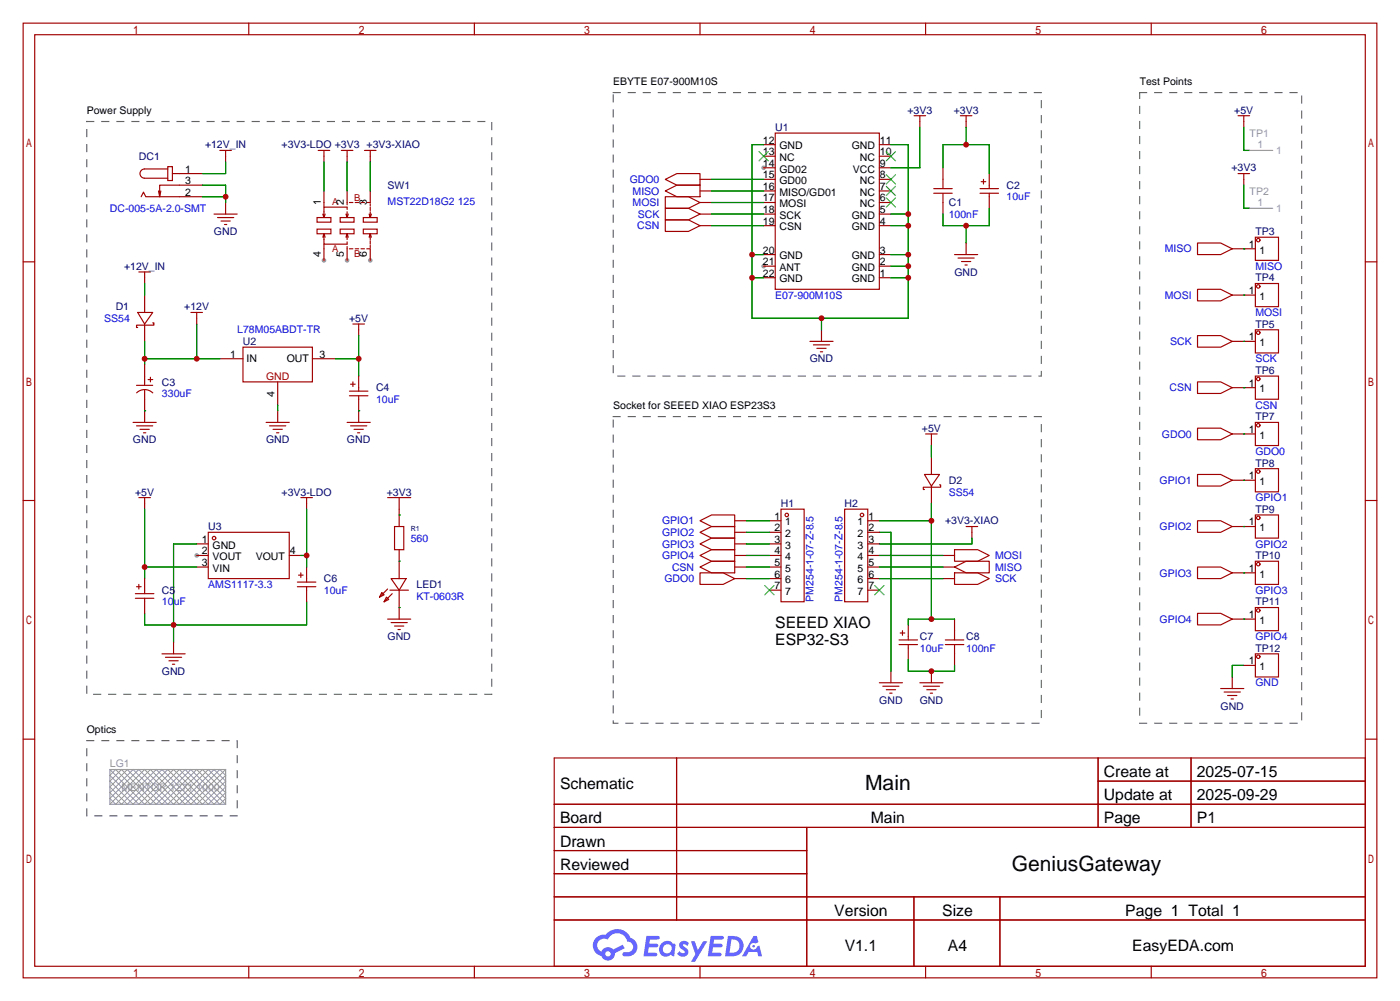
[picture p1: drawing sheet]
<svg xmlns="http://www.w3.org/2000/svg" width="307mm" height="220mm" viewBox="0 0 307 220" stroke-linecap="round" stroke-linejoin="round" font-family="sans-serif">
<g fill="#999">
<circle cx="167.6" cy="36.8" r=".51"/>
<circle cx="167.6" cy="58.4" r=".51"/>
<circle cx="43.2" cy="121.9" r=".51"/>
<circle cx="71.1" cy="57.1" r=".51"/>
<circle cx="76.2" cy="57.1" r=".51"/>
<circle cx="81.3" cy="57.1" r=".51"/>
</g>
<g fill="none" stroke="#a10000" stroke-width=".25">
<path d="M5.1 5.1h297.2v209.5h-297.2zM7.6 7.6h292.1v204.5h-292.1zM54.6 5.1v2.5M104.1 5.1v2.5M153.7 5.1v2.5M203.2 5.1v2.5M252.7 5.1v2.5M5.1 57.5h2.5M299.7 57.5h2.6M5.1 109.9h2.5M299.7 109.9h2.6M5.1 162.2h2.5"/>
<path d="M121.7 166.4h178v45.7h-178zM121.7 176.5h178M148.5 166.4v35.5M241.1 166.4v15.2M241.1 171.4h58.6M261.5 166.4v15.2M299.7 162.2h2.6M121.7 181.6h178M121.7 186.7h55.4M121.7 196.8h178M121.7 191.8h55.4M177.1 181.6v30.5"/>
<path d="M200.6 196.8v15.3M219.5 196.8v15.3M54.6 212.1v2.5M104.1 212.1v2.5M121.7 201.9h178M153.7 212.1v2.5M203.2 212.1v2.5M252.7 212.1v2.5"/>
</g>
<g fill="#5487ff">
<path d="M149.4 206.8a1.3 1.3 0 0 1 1.8 .3l-.4 .6a.54 .54 0 0 0-.9-.3l.2 .3a1.28 1.28 0 0 1 .7 2 1.53 1.53 0 0 1-2.1-.3l.5-.6 .8 .4a.31 .31 0 0 0 .3-.2 .31 .31 0 0 0-.3-.4 1.12 1.12 0 0 1-.6-1.8z"/>
<path d="M151.7 206.6h.8l.7 2 1.2-2h.9l-2.7 4.5h-.9l1-1.6z"/>
<path d="M141.9 205.4h2.3a.46 .46 0 0 1 .5 .1 .46 .46 0 0 1 .1 .5l-.4 .2h-1.7l-.2 .9h1.7a.4 .4 0 0 1 .3 .5 .4 .4 0 0 1-.4 .3h-1.7l-.1 1.2h1.3a.46 .46 0 0 1 .5 .1 .46 .46 0 0 1 .1 .5l-.3 .2h-2.6z"/>
<path d="M156 205.4h2.3a.47 .47 0 0 1 .5 .1 .47 .47 0 0 1 .1 .5l-.4 .2h-1.7l-.1 .9h1.6a.4 .4 0 0 1 .3 .5 .4 .4 0 0 1-.4 .3h-1.7l-.1 1.2h1.3a.46 .46 0 0 1 .5 .1 .46 .46 0 0 1 .2 .5l-.4 .2h-2.6z"/>
<path d="M165.4 205.4h.7l.4 1.4-.6 .3a.75 .75 0 0 0-1.2 .3 .75 .75 0 0 0 .5 1.1 .75 .75 0 0 0 1-.7l.5-.3 .6 2.4h-.8l-.3-1h-1.8l-.6 1h-.9z"/>
<path d="M159.8 205.4l-.6 4.5h1.4a2.27 2.27 0 0 0 2.6-2.3 2.27 2.27 0 0 0-2.7-2.2zM160.6 206.2a1.5 1.5 0 0 1 1.8 1.5 1.5 1.5 0 0 1-2 1.4h-.2z"/>
<path d="M145.2 207.1a1.6 1.6 0 0 0-.3 2.2 1.6 1.6 0 0 0 2.3 .2l.8 .4 .3-2.5-.2-.2-.4-.1a1.58 1.58 0 0 0-2.5 0zM145.8 207.6a.98 .98 0 0 1 1.6 .4 .98 .98 0 0 1-1 1.3 .94 .94 0 0 1-.9-.7 .94 .94 0 0 1 .3-1z"/>
<path d="M130.9 205.8a2.37 2.37 0 0 0 1.1 4 1.54 1.54 0 0 0 1.8 1 1.54 1.54 0 0 0 1.2-1.6l2.2-1.1-.5-.7-2.1 1a1.57 1.57 0 0 0-2.6 .5 1.5 1.5 0 0 1-.7-2.1 1.5 1.5 0 0 1 2.2-.5 2.23 2.23 0 0 1 2.2-1.5 2.23 2.23 0 0 1 2 1.9 1.16 1.16 0 0 1 1.3 1.1 1.16 1.16 0 0 1-1.1 1.2h-.7a.47 .47 0 0 0-.6 .4 .47 .47 0 0 0 .5 .5 2.17 2.17 0 0 0 2.5-.9 2.17 2.17 0 0 0-.4-2.7l-.8-.4a3.2 3.2 0 0 0-5.4-.8l-1.1 .1zM132.9 209.4a.6 .6 0 0 1 1.2 0 .6 .6 0 0 1-1.2 0z"/>
<circle cx="165.4" cy="207.7" r=".28"/>
</g>
<g fill="none" stroke="#a10000" stroke-width=".25">
<path d="M36.8 36.6h1v3h-1zM36.8 37.1h-5.1a1.02 1.02 0 0 0-1 1 1.02 1.02 0 0 0 1 1h5.1M37.8 38.1h6.6M48.3 33h2.5M49.5 33v2.6M69.8 33h2.6M71.1 33v2.6M74.9 33h2.6M76.2 33v2.6M80 33h2.5M81.3 33v2.6M146 39.4l2.6-1.3h5.1v2.5h-5.1z"/>
<path d="M153.7 39.4h2.5M167.6 39.4h2.6M167.6 36.8h2.6M167.6 34.3h2.6M167.6 31.8h2.6M170.2 29.2h22.8v34.3h-22.8zM193 39.4h2.6M193 36.8h2.6M193 34.3h2.6M193 31.8h2.6M200.7 25.4h2.5M201.9 25.4v2.5"/>
<path d="M207 36.8v4.6M210.8 25.4h2.6M212.1 25.4v2.5M215.4 39.9h1M215.9 39.4v1M217.2 38.1v3.3M271.8 38.1h2.5M271.8 25.4h2.5M273 25.4v2.5M273 38.1v2.5M30.5 59.7h2.5M31 43.2l.5-1 .5 1h12.4"/>
<path d="M31.7 59.7v2.5M35.3 41.9l-.2 1.3M44.4 40.6h-9.3v2.6l-.3-1.3M47 47h5.1M47.8 47.8h3.5M48.5 48.5h2M49.3 49.3h.5M49.5 44.4v2.6M69.6 47.8h3v1h-3zM69.6 50.3h3v1h-3zM70.9 52.1l.2-.8v2.3h5.1v-.5M71.1 51.3l.3 .8"/>
<path d="M71.1 41.9v3.6M71.1 53.6v3.5M71.4 47l-.3 .8M74.7 47.8h3v1h-3zM74.7 50.3h3v1h-3zM75.9 52.1l.3-.8v1.3M76.2 46.5v1.3l-.3-.8M76.2 46v-.5h-5.1v2.3l-.2-.8M76.2 51.3l.3 .8M76.2 41.9v3.1M76.2 54.1v3M76.5 47l-.3 .8"/>
<path d="M76.7 44.4h.8M76.7 54.6h.8M78 44.4h.7M78 54.6h.7M79.2 44.4h.8M79.2 54.6h.8M79.8 47.8h3v1h-3zM79.8 50.3h3v1h-3zM80.5 54.6h.8v2.5M81 52.1l.3-.8v1.3M81.3 46.5v1.3l-.3-.8M81.3 41.9v2.5h-.8"/>
<path d="M81.3 51.3l.2 .8M81.3 44.7v.5M81.3 45.5v.7M81.3 52.8v.8M81.3 53.8v.6M81.5 47l-.2 .8M146 41.9l2.6-1.3h5.1v2.6h-5.1zM146 43.2h5.1l2.6 1.2-2.6 1.3h-5.1zM146 45.7h5.1l2.6 1.3-2.6 1.3h-5.1zM146 48.3h5.1l2.6 1.2-2.6 1.3h-5.1zM153.7 49.5h2.5M153.7 47h2.5"/>
<path d="M153.7 44.4h2.5M153.7 41.9h2.5M167.6 58.4h2.6M167.6 55.9h2.6M167.6 49.5h2.6M167.6 47h2.6M167.6 44.4h2.6M167.6 41.9h2.6M193 58.4h2.6M193 55.9h2.6M193 49.5h2.6M193 47h2.6"/>
<path d="M193 44.4h2.6M193 41.9h2.6M205 41.4h4M205 42.4h4M207 42.4v4.6M209.5 55.9h5.1M210.3 56.6h3.6M211.1 57.4h2M211.8 58.2h.5M212.1 53.3v2.6M215.1 41.4h4.1M215.1 42.4h4.1"/>
<path d="M217.2 42.4v3.3M262.9 53.3h5.1l2.5 1.3-2.5 1.3h-5.1zM270.5 54.6h5.1M275.6 52.1h5.1v5h-5.1zM30.2 68.6h3.3l-1.8 2.5zM31.7 64.8v3.8M31.7 71.1v3.8M33.5 70.9h.3v.5h-3.8v.5h.2M41.9 68.6h2.5M43.2 68.6v2.5M48.3 78.7h5M53.3 76.2h15.3v7.6h-15.3z"/>
<path d="M68.6 78.7h5.1M77.5 71.1h2.5M78.7 71.1v2.6M167.6 61h2.6M177.8 74.9h5.1M178.6 75.7h3.5M179.3 76.5h2.1M180.1 77.2h.5M180.3 72.4v2.5M193 61h2.6M262.9 63.5h5.1l2.5 1.3-2.5 1.2h-5.1zM262.9 73.7h5.1l2.5 1.2-2.5 1.3h-5.1z"/>
<path d="M270.5 74.9h5.1M270.5 64.8h5.1M275.6 62.2h5.1v5.1h-5.1zM275.6 72.4h5.1v5.1h-5.1zM29.2 92.7h5.1M30 93.5h3.5M30 84.6h3.5M30 86.2a2.54 2.54 0 0 1 3.5 0M30.7 94.2h2.1M31.5 95h.5M31.7 80v4.6M31.7 85.6v7.1"/>
<path d="M32.5 83.3h1M33 82.8v1M58.4 92.7h5.1M59.2 93.5h3.5M59.9 94.2h2.1M60.7 95h.5M61 83.8v5.1M61 90.2v2.5M76.2 92.7h5.1M76.7 85.9h4.1M76.7 86.9h4.1M77 84.3h1"/>
<path d="M77 93.5h3.5M77.5 83.8v1M77.7 94.2h2.1M78.5 95h.5M78.7 82.5v3.4M78.7 86.9v5.8M203.2 95.2h2.5M204.5 95.2v2.6M262.9 83.8h5.1l2.5 1.3-2.5 1.3h-5.1zM262.9 94h5.1l2.5 1.2-2.5 1.3h-5.1zM270.5 95.2h5.1M270.5 85.1h5.1"/>
<path d="M275.6 82.5h5.1v5.1h-5.1zM275.6 92.7h5.1v5.1h-5.1zM30.5 109.2h2.5M31.7 109.2v2.6M43.2 119.4h2.5M45.7 116.8h17.8v10.2h-17.8zM66 109.2h2.6M67.3 109.2v2.6M85.1 109.2h5.1M86.6 115.6h2v5h-2zM87.6 109.2v6.4M153.7 114.3l2.5-1.3h5.1v2.6h-5.1z"/>
<path d="M153.7 116.8l2.5-1.2h5.1v2.5h-5.1zM153.7 119.4l2.5-1.3h5.1v2.5h-5.1zM161.3 114.3h2.5M161.3 116.8h2.5M161.3 119.4h2.5M168.9 114.3h2.5M168.9 116.8h2.5M168.9 119.4h2.5M171.4 111.8h5.1v20.3h-5.1zM185.4 111.8h5.1v20.3h-5.1zM190.5 114.3h2.5M190.5 116.8h2.5"/>
<path d="M190.5 119.4h2.5M202.9 104.1h3.3l-1.7 2.6zM204.5 100.3v3.8M204.5 106.7v3.8M206.2 106.4h.3v.5h-3.8v.5h.2M212.1 115.6h2.5M213.4 115.6v2.5M262.9 104.1h5.1l2.5 1.3-2.5 1.3h-5.1zM262.9 114.3h5.1l2.5 1.3-2.5 1.2h-5.1zM270.5 115.6h5.1M270.5 105.4h5.1M275.6 102.9h5.1v5h-5.1z"/>
<path d="M275.6 113h5.1v5.1h-5.1zM29.7 130.3h4.1M29.7 131.3h4.1M30 128.8h1M30.5 128.3v1M31.7 127v3.3M31.7 131.3v3.3M43.2 121.9h2.5M43.2 124.5h2.5M63.5 121.9h2.5M65.3 127.8h4M65.3 128.8h4"/>
<path d="M65.5 126.2h1M66 125.7v1M67.3 124.5v3.3M67.3 128.8v3.3M83.8 130l.5 .6-1 .5zM84.8 131.1l.5 .5-1 .5zM85.1 135.9h5.1M85.1 129.3l-1.8 1.8M85.6 129.5h4.1M85.9 127h3.3l-1.6 2.5zM85.9 136.7h3.5M86.1 130.3l-1.8 1.8"/>
<path d="M86.6 137.4h2M87.4 138.2h.5M87.6 120.6v6.4M87.6 129.5v6.4M153.7 124.5l2.5-1.3h5.1v2.5h-5.1zM153.7 125.7h5l2.6 1.3-2.6 1.3h-5zM153.7 121.9l2.5-1.3h5.1v2.6h-5.1zM161.3 121.9h2.5M161.3 124.5h2.5M161.3 127h2.5M168.9 121.9h2.5M168.9 124.5h2.5"/>
<path d="M168.9 127h2.5M168.9 129.5h2.5M190.5 121.9h2.5M190.5 124.5h2.5M190.5 127h2.5M190.5 129.5h2.5M197.6 138.9h1M198.1 138.4v1M199.4 137.2v3.3M207 121.9h2.5M207 124.5h2.5M207 127h2.5"/>
<path d="M209.5 124.5l2.6-1.3h5.1v2.5h-5.1zM209.5 120.6h5.1l2.6 1.3-2.6 1.3h-5.1zM209.5 125.7h5.1l2.6 1.3-2.6 1.3h-5.1zM209.5 135.9v4.6M262.9 124.5h5.1l2.5 1.2-2.5 1.3h-5.1zM262.9 134.6h5.1l2.5 1.3-2.5 1.3h-5.1zM270.5 135.9h5.1M270.5 125.7h5.1M275.6 123.2h5.1v5.1h-5.1zM275.6 133.3h5.1v5.1h-5.1zM35.6 143.5h5M36.3 144.3h3.6"/>
<path d="M37.1 145h2M37.8 145.8h.6M38.1 141v2.5M193 149.9h5.1M193.8 150.6h3.6M194.6 151.4h2M195.3 152.1h.5M195.6 147.3v2.6M197.4 140.5h4M197.4 141.5h4M199.4 141.5v3.3M201.9 149.9h5.1"/>
<path d="M202.7 150.6h3.5M203.5 151.4h2M204.2 152.1h.5M204.5 147.3v2.6M207.5 140.5h4.1M207.5 141.5h4.1M209.5 141.5v4.5M268 151.1h5M268.7 151.9h3.6M269.5 152.7h2M270.3 153.4h.5M270.5 148.6v2.5"/>
<path d="M273 146h2.6M275.6 143.5h5.1v5.1h-5.1z"/>
<circle cx="276.2" cy="52.7" r=".38"/>
<circle cx="276.2" cy="62.9" r=".38"/>
<circle cx="276.2" cy="73" r=".38"/>
<circle cx="276.2" cy="93.3" r=".38"/>
<circle cx="276.2" cy="83.2" r=".38"/>
<circle cx="47" cy="118.1" r=".38"/>
<circle cx="172.7" cy="113" r=".38"/>
<circle cx="189.2" cy="113" r=".38"/>
<circle cx="276.2" cy="103.5" r=".38"/>
<circle cx="276.2" cy="113.7" r=".38"/>
<circle cx="276.2" cy="134" r=".38"/>
<circle cx="276.2" cy="123.8" r=".38"/>
<circle cx="276.2" cy="144.1" r=".38"/>
</g>
<g fill="none" stroke="#3c3" stroke-width=".25">
<path d="M166.6 33.3l2.1 2M168.7 33.3l-2.1 2M194.6 38.4l2 2M194.6 33.3l2 2M196.6 38.4l-2 2M196.6 33.3l-2 2M194.6 43.4l2 2.1M194.6 40.9l2 2M196.6 43.4l-2 2.1M196.6 40.9l-2 2M167.9 128.5l2 2.1M169.9 128.5l-2 2.1"/>
<path d="M192 128.5l2.1 2.1M194.1 128.5l-2.1 2.1"/>
</g>
<g fill="none" stroke="#008700" stroke-width=".25">
<path d="M49.5 35.6v2.5h-5.1M71.1 35.6v6.3M76.2 35.6v6.3M81.3 35.6v6.3M156.2 39.4h11.4M167.6 31.8h-2.5v38h34.3v-38h-3.8M201.9 27.9v8.9h-6.3M207 36.8v-5h10.2v6.3M212.1 27.9v3.9M273 27.9v5.1h1.3M44.4 40.6h5.1v3.8M44.4 43.2h5.1"/>
<path d="M156.2 49.5h11.4M156.2 47h11.4M156.2 41.9h11.4M156.2 44.4h11.4M165.1 55.9h2.5M195.6 49.5h3.8M195.6 58.4h3.8M195.6 55.9h3.8M195.6 47h3.8M212.1 49.5v3.8M217.2 45.7v3.8h-10.2v-2.5M273 54.6h.1"/>
<path d="M273 40.6v5.1h1.3M31.7 78.7h16.6M31.7 62.2v2.6M31.7 74.9v5.1M43.2 71.1v7.6M73.7 78.7h5M78.7 73.7v8.8M165.1 61h2.5M180.3 69.8v2.6M195.6 61h3.8M273 64.8h.1M273 74.9h.1"/>
<path d="M31.7 90.2h.1M61 88.9v1.3M78.7 90.2h.1M204.5 97.8v2.5M273 85.1h.1M273 95.2h.1M31.7 111.8v15.2M43.2 119.4h-5.1v21.6M67.3 111.8v12.7M87.6 113h.1M163.8 116.8h5.1M163.8 119.4h5.1"/>
<path d="M163.8 114.3h5.1M193 116.8h2.6v30.5M193 114.3h11.5M204.5 110.5v25.4M213.4 118.1v1.3h-20.4M273 105.4h.1M273 115.6h.1M31.7 124.5h11.5M66 121.9h1.3M67.3 132.1v5.1h-35.6v-2.6M87.6 133.3h.1M87.6 123.2h.1"/>
<path d="M163.8 124.5h5.1M163.8 127h5.1M163.8 121.9h5.1M193 124.5h14M193 127h14M193 121.9h14M209.5 135.9h-10.1v1.3M273 135.9h.1M273 125.7h.1M199.4 144.8v2.5h10.1v-1.3M273 146h-2.5v2.6"/>
</g>
<path d="M19 26.7h88.9v125.7h-88.9zM134.6 20.3h94v62.2h-94zM250.2 20.3h35.6v138.4h-35.6zM134.6 91.4h94v67.3h-94zM19 162.6h33.1v16.5h-33.1z" fill="none" stroke="#666" stroke-width=".25" stroke-dasharray="1.5 1.8"/>
<path d="M24.1 176.5l7.6-7.6 7.7 7.6 7.6-7.6 2.5 2.5-5.1 5.1-7.6-7.6-7.6 7.6-5.1-5.1 2.6-2.5 7.6 7.6 7.6-7.6 7.6 7.6M24.1 168.9l7.6 7.6 7.7-7.6 7.6 7.6 2.5-2.5-5.1-5.1-7.6 7.6-7.6-7.6-5.1 5.1 2.6 2.5 7.6-7.6 7.6 7.6 7.6-7.6M25.4 168.9l7.6 7.6 7.6-7.6 7.7 7.6 1.2-1.2-6.3-6.4-7.6 7.6-7.7-7.6-3.8 3.8 3.8 3.8 7.7-7.6 7.6 7.6 6.3-6.3-1.2-1.3-7.7 7.6-7.6-7.6-7.6 7.6-1.3-1.2 6.4-6.4 7.6 7.6 7.6-7.6 3.8 3.8-3.8 3.8-7.6-7.6-7.6 7.6-6.4-6.3z" fill="none" stroke="#999" stroke-width=".22"/>
<path d="M274.3 33h5.1M274.3 45.7h5.1M24.1 168.9h25.4v7.6h-25.4z" fill="none" stroke="#999" stroke-width=".25"/>
<g fill="#c00">
<circle cx="78.7" cy="78.7" r=".63"/>
<circle cx="49.5" cy="43.2" r=".63"/>
<circle cx="31.8" cy="78.7" r=".63"/>
<circle cx="43.2" cy="78.7" r=".63"/>
<circle cx="204.5" cy="147.3" r=".63"/>
<circle cx="204.5" cy="114.3" r=".63"/>
<circle cx="204.5" cy="135.9" r=".63"/>
<circle cx="31.8" cy="124.5" r=".63"/>
<circle cx="38.1" cy="137.2" r=".63"/>
<circle cx="212.1" cy="31.7" r=".63"/>
<circle cx="212.1" cy="49.5" r=".63"/>
<circle cx="199.4" cy="58.4" r=".63"/>
<circle cx="199.4" cy="61" r=".63"/>
<circle cx="199.4" cy="55.9" r=".63"/>
<circle cx="199.4" cy="49.5" r=".63"/>
<circle cx="199.4" cy="47" r=".63"/>
<circle cx="180.3" cy="69.8" r=".63"/>
<circle cx="165.1" cy="61" r=".63"/>
<circle cx="165.1" cy="55.9" r=".63"/>
<circle cx="67.3" cy="121.9" r=".63"/>
</g>
<g font-size="4.6">
<text x="189.9" y="173.5">Main</text>
<text x="222.1" y="191.3">GeniusGateway</text>
</g>
<g font-size="3.5">
<text x="170.2" y="137.7">SEEED XIAO</text>
<text x="170.2" y="141.5">ESP32-S3</text>
<text x="122.9" y="173.1">Schematic</text>
<text x="242.3" y="170.6">Create at</text>
<text x="262.7" y="170.6">2025-07-15</text>
<text x="242.3" y="175.7">Update at</text>
<text x="262.7" y="175.7">2025-09-29</text>
<text x="122.9" y="180.7">Board</text>
<text x="122.9" y="185.8">Drawn</text>
<text x="191.2" y="180.7">Main</text>
<text x="242.3" y="180.7">Page</text>
<text x="262.7" y="180.7">P1</text>
<text x="122.9" y="190.9">Reviewed</text>
<text x="183.1" y="201.1">Version</text>
<text x="206.8" y="201.1">Size</text>
<text x="247" y="201.1">Page 1 Total 1</text>
<text x="185.4" y="208.7">V1.1</text>
<text x="208.1" y="208.7">A4</text>
<text x="248.6" y="208.7">EasyEDA.com</text>
</g>
<g font-size="2.3">
<text x="134.6" y="18.6">EBYTE E07-900M10S</text>
<text x="250.2" y="18.6">Test Points</text>
<text x="19" y="24.9">Power Supply</text>
<text x="167.5" y="31.5">12</text>
<text x="167.5" y="34.1">13</text>
<text x="171.1" y="32.8">GND</text>
<text x="171.1" y="35.3">NC</text>
<text x="187" y="32.8">GND</text>
<text x="188.8" y="35.3">NC</text>
<text x="193.2" y="34.1">10</text>
<text x="193.2" y="31.5">11</text>
<text x="40.6" y="37.9">1</text>
<text x="40.6" y="40.4">3</text>
<text x="167.5" y="36.6">14</text>
<text x="167.5" y="39.1">15</text>
<text x="167.5" y="41.7">16</text>
<text x="171.1" y="37.9">GD02</text>
<text x="171.1" y="40.4">GD00</text>
<text x="187.2" y="37.9">VCC</text>
<text x="188.8" y="40.4">NC</text>
<text x="193.2" y="41.7">7</text>
<text x="193.2" y="39.1">8</text>
<text x="193.2" y="36.6">9</text>
<text x="40.6" y="43">2</text>
<text x="70.4" y="44.9" transform="rotate(-90 70.4 44.9)">1</text>
<text x="75.5" y="44.9" transform="rotate(-90 75.5 44.9)">2</text>
<text x="80.6" y="44.9" transform="rotate(-90 80.6 44.9)">3</text>
<text x="167.5" y="44.2">17</text>
<text x="167.5" y="46.8">18</text>
<text x="171.1" y="43">MISO/GD01</text>
<text x="171.1" y="45.5">MOSI</text>
<text x="188.8" y="45.5">NC</text>
<text x="188.8" y="43">NC</text>
<text x="193.2" y="46.8">5</text>
<text x="193.2" y="44.2">6</text>
<text x="167.5" y="49.3">19</text>
<text x="171.1" y="48">SCK</text>
<text x="171.1" y="50.6">CSN</text>
<text x="187" y="50.6">GND</text>
<text x="187" y="48">GND</text>
<text x="193.2" y="49.3">4</text>
<text x="70.4" y="56.4" transform="rotate(-90 70.4 56.4)">4</text>
<text x="75.5" y="56.4" transform="rotate(-90 75.5 56.4)">5</text>
<text x="80.6" y="56.4" transform="rotate(-90 80.6 56.4)">6</text>
<text x="167.5" y="55.7">20</text>
<text x="167.5" y="58.2">21</text>
<text x="171.1" y="56.9">GND</text>
<text x="171.1" y="59.5">ANT</text>
<text x="187" y="59.5">GND</text>
<text x="187" y="56.9">GND</text>
<text x="193.2" y="58.2">2</text>
<text x="193.2" y="55.7">3</text>
<text x="274.2" y="54.4">1</text>
<text x="276.5" y="55.7">1</text>
<text x="167.5" y="60.7">22</text>
<text x="171.1" y="62">GND</text>
<text x="187" y="62">GND</text>
<text x="193.2" y="60.7">1</text>
<text x="274.2" y="64.5">1</text>
<text x="276.5" y="65.8">1</text>
<text x="274.2" y="74.7">1</text>
<text x="276.5" y="76">1</text>
<text x="50.5" y="78.5">1</text>
<text x="54.1" y="79.5">IN</text>
<text x="62.9" y="79.5">OUT</text>
<text x="70.1" y="78.5">3</text>
<text x="60.2" y="87.1" transform="rotate(-90 60.2 87.1)">4</text>
<text x="134.6" y="89.7">Socket for SEEED XIAO ESP23S3</text>
<text x="274.2" y="84.9">1</text>
<text x="276.5" y="86.1">1</text>
<text x="274.2" y="95">1</text>
<text x="276.5" y="96.3">1</text>
<text x="274.2" y="105.2">1</text>
<text x="276.5" y="106.5">1</text>
<text x="44.3" y="119.2">1</text>
<text x="170" y="114.1">1</text>
<text x="170" y="116.6">2</text>
<text x="170" y="119.2">3</text>
<text x="172.4" y="115.3">1</text>
<text x="172.4" y="117.9">2</text>
<text x="188.3" y="115.3">1</text>
<text x="188.3" y="117.9">2</text>
<text x="190.6" y="114.1">1</text>
<text x="190.6" y="116.6">2</text>
<text x="190.6" y="119.2">3</text>
<text x="274.2" y="115.3">1</text>
<text x="276.5" y="116.6">1</text>
<text x="44.3" y="121.7">2</text>
<text x="44.3" y="124.2">3</text>
<text x="46.7" y="120.4">GND</text>
<text x="46.7" y="123">VOUT</text>
<text x="46.7" y="125.5">VIN</text>
<text x="56.1" y="123">VOUT</text>
<text x="63.6" y="121.7">4</text>
<text x="170" y="121.7">4</text>
<text x="170" y="124.2">5</text>
<text x="172.4" y="120.4">3</text>
<text x="172.4" y="123">4</text>
<text x="172.4" y="125.5">5</text>
<text x="188.3" y="120.4">3</text>
<text x="188.3" y="123">4</text>
<text x="188.3" y="125.5">5</text>
<text x="190.6" y="121.7">4</text>
<text x="190.6" y="124.2">5</text>
<text x="274.2" y="125.5">1</text>
<text x="170" y="126.8">6</text>
<text x="170" y="129.3">7</text>
<text x="172.4" y="128">6</text>
<text x="172.4" y="130.6">7</text>
<text x="188.3" y="128">6</text>
<text x="188.3" y="130.6">7</text>
<text x="190.6" y="126.8">6</text>
<text x="190.6" y="129.3">7</text>
<text x="276.5" y="126.8">1</text>
<text x="274.2" y="135.7">1</text>
<text x="276.5" y="136.9">1</text>
<text x="274.2" y="145.8">1</text>
<text x="276.5" y="147.1">1</text>
<text x="19" y="160.8">Optics</text>
</g>
<g font-size="2.3" fill="#000080">
<text x="170.2" y="28.7">U1</text>
<text x="199.2" y="24.9">+3V3</text>
<text x="209.4" y="24.9">+3V3</text>
<text x="271" y="24.9">+5V</text>
<text x="30.5" y="35.1">DC1</text>
<text x="45" y="32.6">+12V_IN</text>
<text x="61.8" y="32.6">+3V3-LDO +3V3 +3V3-XIAO</text>
<text x="85.1" y="41.4">SW1</text>
<text x="221" y="41.4">C2</text>
<text x="270.3" y="37.6">+3V3</text>
<text x="208.3" y="45.3">C1</text>
<text x="47" y="51.6">GND</text>
<text x="275.6" y="51.6">TP3</text>
<text x="27.2" y="59.2">+12V_IN</text>
<text x="209.5" y="60.5">GND</text>
<text x="275.6" y="61.8">TP4</text>
<text x="25.4" y="68.1">D1</text>
<text x="40.5" y="68.1">+12V</text>
<text x="76.7" y="70.7">+5V</text>
<text x="275.6" y="71.9">TP5</text>
<text x="53.3" y="75.7">U2</text>
<text x="177.8" y="79.5">GND</text>
<text x="275.6" y="82.1">TP6</text>
<text x="35.6" y="84.6">C3</text>
<text x="82.5" y="85.9">C4</text>
<text x="202.4" y="94.8">+5V</text>
<text x="275.6" y="92.2">TP7</text>
<text x="29.2" y="97.3">GND</text>
<text x="58.4" y="97.3">GND</text>
<text x="76.2" y="97.3">GND</text>
<text x="208.3" y="106.2">D2</text>
<text x="275.6" y="102.4">TP8</text>
<text x="29.7" y="108.8">+5V</text>
<text x="61.8" y="108.8">+3V3-LDO</text>
<text x="84.9" y="108.8">+3V3</text>
<text x="171.4" y="111.3">H1</text>
<text x="185.4" y="111.3">H2</text>
<text x="275.6" y="112.6">TP9</text>
<text x="45.7" y="116.4">U3</text>
<text x="207.5" y="115.1">+3V3-XIAO</text>
<text x="275.6" y="122.7">TP10</text>
<text x="35.6" y="130.3">C5</text>
<text x="71.1" y="127.8">C6</text>
<text x="91.4" y="129.1">LED1</text>
<text x="275.6" y="132.9">TP11</text>
<text x="85.1" y="140.5">GND</text>
<text x="201.9" y="140.5">C7</text>
<text x="212.1" y="140.5">C8</text>
<text x="275.6" y="143">TP12</text>
<text x="35.5" y="148.1">GND</text>
<text x="193" y="154.5">GND</text>
<text x="201.9" y="154.5">GND</text>
<text x="267.9" y="155.7">GND</text>
</g>
<g font-size="2.3" fill="#999">
<text x="274.3" y="30">TP1</text>
<text x="276.1" y="32.6">1</text>
<text x="280.2" y="33.8">1</text>
<text x="274.3" y="42.7">TP2</text>
<text x="276.1" y="45.3">1</text>
<text x="280.2" y="46.5">1</text>
<text x="24.1" y="168.4">LG1</text>
<text x="26.7" y="173.5">MENTOR 1271.1000</text>
</g>
<g font-size="2.3" fill="#00f">
<text x="138.2" y="40.2">GDO0</text>
<text x="24.1" y="46.5">DC-005-5A-2.0-SMT</text>
<text x="85.1" y="45">MST22D18G2 125</text>
<text x="138.9" y="42.7">MISO</text>
<text x="138.9" y="45.3">MOSI</text>
<text x="140" y="47.8">SCK</text>
<text x="208.3" y="47.8">100nF</text>
<text x="221" y="44">10uF</text>
<text x="139.9" y="50.3">CSN</text>
<text x="255.7" y="55.4">MISO</text>
<text x="275.6" y="59.2">MISO</text>
<text x="170.2" y="65.6">E07-900M10S</text>
<text x="255.7" y="65.6">MOSI</text>
<text x="22.9" y="70.7">SS54</text>
<text x="275.6" y="69.4">MOSI</text>
<text x="52.1" y="73.2">L78M05ABDT-TR</text>
<text x="256.9" y="75.7">SCK</text>
<text x="275.6" y="79.5">SCK</text>
<text x="35.6" y="87.2">330uF</text>
<text x="82.5" y="88.4">10uF</text>
<text x="256.7" y="85.9">CSN</text>
<text x="275.6" y="89.7">CSN</text>
<text x="255.1" y="96.1">GDO0</text>
<text x="275.6" y="99.9">GDO0</text>
<text x="254.6" y="106.2">GPIO1</text>
<text x="208.3" y="108.8">SS54</text>
<text x="275.6" y="110">GPIO1</text>
<text x="90.2" y="118.9">560</text>
<text x="145.3" y="115.1">GPIO1</text>
<text x="145.3" y="117.6">GPIO2</text>
<text x="254.6" y="116.4">GPIO2</text>
<text x="145.3" y="120.2">GPIO3</text>
<text x="145.3" y="122.7">GPIO4</text>
<text x="147.5" y="125.3">CSN</text>
<text x="218.4" y="125.3">MISO</text>
<text x="218.4" y="122.7">MOSI</text>
<text x="275.6" y="120.2">GPIO2</text>
<text x="45.7" y="129.1">AMS1117-3.3</text>
<text x="71.1" y="130.3">10uF</text>
<text x="91.4" y="131.6">KT-0603R</text>
<text x="145.9" y="127.8">GDO0</text>
<text x="218.4" y="127.8">SCK</text>
<text x="254.6" y="126.5">GPIO3</text>
<text x="275.6" y="130.3">GPIO3</text>
<text x="35.6" y="132.9">10uF</text>
<text x="178.6" y="132.1" transform="rotate(-90 178.6 132.1)">PM254-1-07-Z-8.5</text>
<text x="185" y="132.1" transform="rotate(-90 185 132.1)">PM254-1-07-Z-8.5</text>
<text x="254.6" y="136.7">GPIO4</text>
<text x="201.9" y="143">10uF</text>
<text x="212.1" y="143">100nF</text>
<text x="275.6" y="140.5">GPIO4</text>
<text x="275.6" y="150.7">GND</text>
</g>
<text font-size="2.3" fill="#a00000" x="58.4" y="83.4">GND</text>
<g font-size="2.1" fill="#a00000">
<text x="72.9" y="45.1">A</text>
<text x="77.7" y="44">B</text>
<text x="72.9" y="55.3">A</text>
<text x="77.7" y="56.5">B</text>
</g>
<text font-size="1.6" fill="#000080" x="90.2" y="116.5">R1</text>
</svg>
